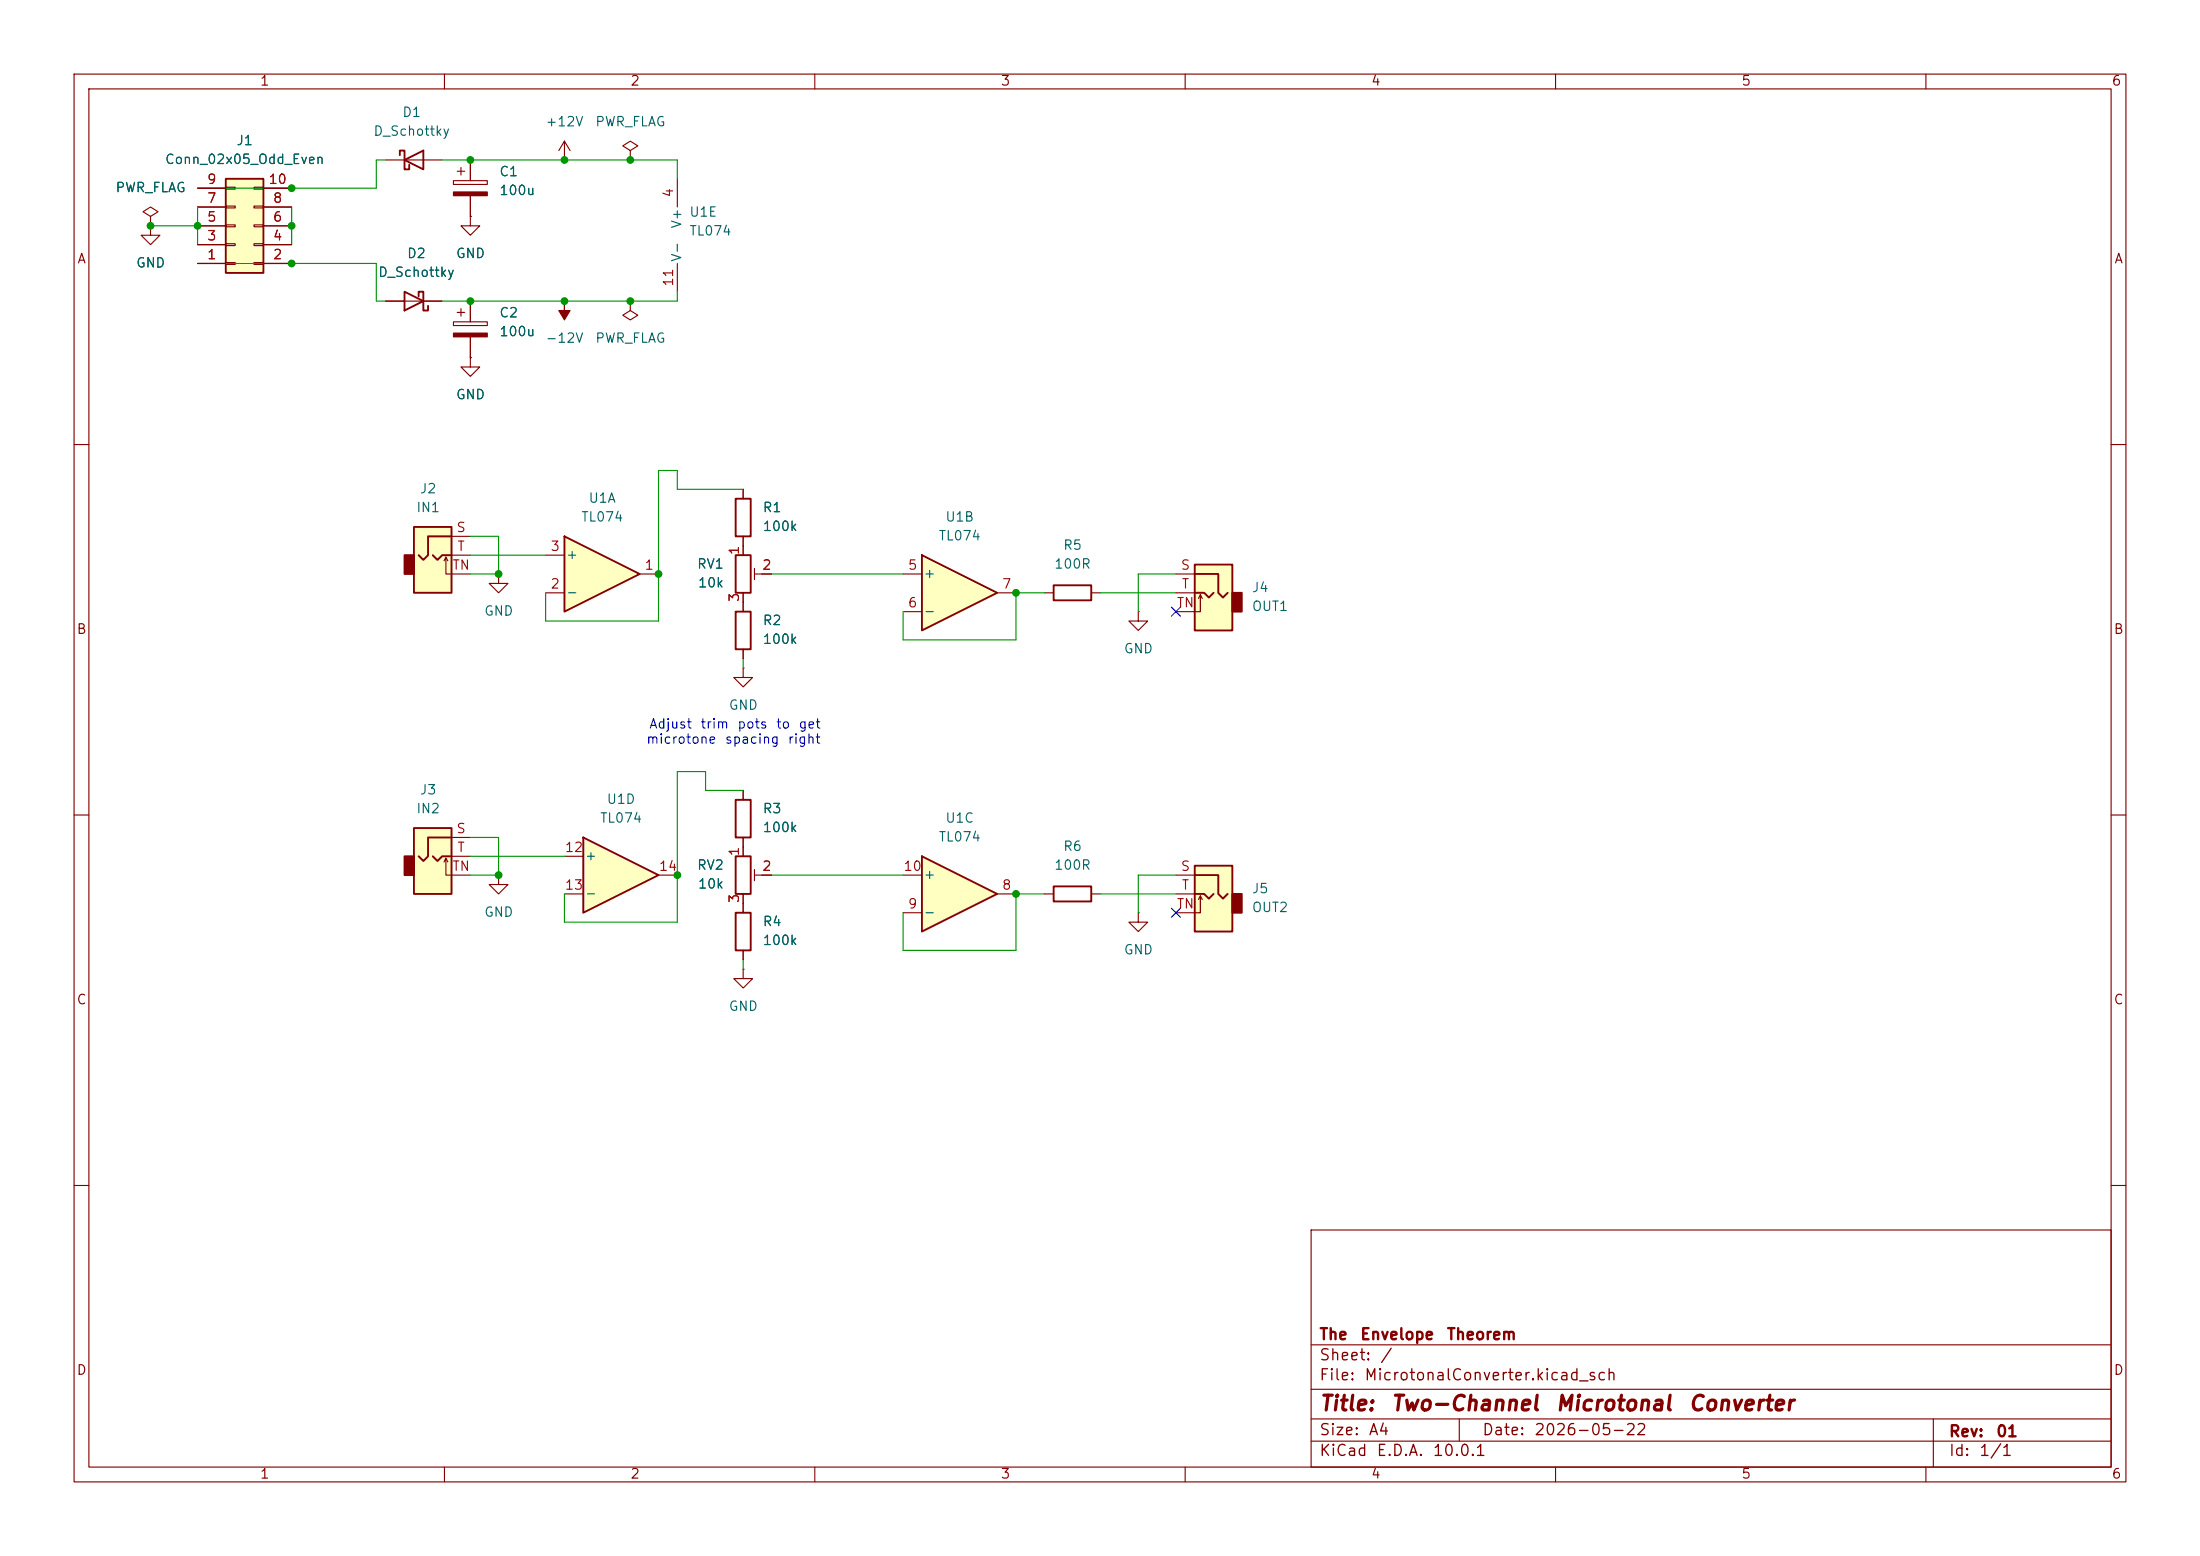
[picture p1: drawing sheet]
<svg xmlns="http://www.w3.org/2000/svg" width="297mm" height="210mm" viewBox="0 0 297 210" stroke-linecap="round" stroke-linejoin="round" font-family="sans-serif">
<g fill="none" stroke="#840000" stroke-width=".15">
<path d="M10 10h277v190h-277zM12 12h273v186h-273zM60 10v2M110 10v2M160 10v2M210 10v2M260 10v2M91.4 24.1v3.8M91.4 35.6v3.8M10 60h2M285 60h2M10 110h2"/>
<path d="M285 110h2M10 160h2M177 166h108v32h-108zM285 160h2M60 198v2M110 198v2M160 198v2M177 194.5h108M177 191.5h108M177 187.5h108M177 181.5h108M197 191.5v3"/>
<path d="M210 198v2M260 198v2M261 191.5v6.5"/>
</g>
<path d="M55.9 71.1h5.1v8.9h-5.1z" fill="#ffffc2"/>
<path d="M54.6 74.9h1.3v2.6h-1.3z" fill="#840000" stroke="#840000" stroke-width=".25"/>
<path d="M55.9 71.1h5.1v8.9h-5.1zM58.4 74.9l.7 .7 .6-.7h1.3M61 72.4h-3.2v2.5l-.7 .7-.6-.7" fill="none" stroke="#840000" stroke-width=".25"/>
<g fill="none" stroke="#840000" stroke-width=".15">
<path d="M76.2 19.1l-.8 1.2M76.2 19.1l.8 1.2M76.2 19.1v2.5M76.2 21.6h.1M85.1 20.3l1-.6-1-.6-1 .6 1 .6v1.3M85.1 21.6h.1M59.9 75.7l.3-.5v2.3h3.3M60.2 75.2l.3 .5M61 72.4h2.5M61 74.9h2.5M100.3 90.2v1.2h1.3l-1.3 1.3-1.2-1.3h1.2M100.3 90.2h.1"/>
<path d="M67.3 118.1v1.3h1.3l-1.3 1.3-1.3-1.3h1.3M67.3 118.1h.1"/>
</g>
<path d="M55.9 111.8h5.1v8.9h-5.1z" fill="#ffffc2"/>
<path d="M54.6 115.6h1.3v2.5h-1.3z" fill="#840000" stroke="#840000" stroke-width=".25"/>
<path d="M99.3 67.3h2v5.1h-2zM99.3 74.9h2v5.1h-2zM99.3 82.6h2v5h-2zM55.9 111.8h5.1v8.9h-5.1zM58.4 115.6l.7 .6 .6-.6h1.3M61 113h-3.2v2.6l-.7 .6-.6-.6M99.3 108h2v5h-2z" fill="none" stroke="#840000" stroke-width=".25"/>
<g fill="none" stroke="#840000" stroke-width=".15">
<path d="M61.2 24.4h4.6v.5h-4.6zM61.7 23.1h1M62.2 22.6v1M63.5 29.2v1.3h1.3l-1.3 1.3-1.3-1.3h1.3M63.5 29.2h.1M63.5 21.6v2.8M63.5 26.4v2.8M85.1 40.6v1.3l-1 .6 1 .7 1-.7-1-.6M85.1 40.6h.1M100.3 66v1.3M100.3 72.4v2.5M101.9 76.7v1.5"/>
<path d="M101.9 77.5h2.2M100.3 80v2.6M100.3 87.6v1.3M59.9 116.3l.3-.5v2.3h3.3M60.2 115.8l.3 .5M61 113h2.5M61 115.6h2.5M100.3 106.7v1.3M100.3 113v1.3"/>
</g>
<path d="M61.2 25.9h4.6v.5h-4.6z" fill="#840000" stroke="#840000" stroke-width=".15"/>
<path d="M78.7 113l10.2 5.1-10.2 5.1z" fill="#ffffc2"/>
<path d="M78.7 113l10.2 5.1-10.2 5.1z" fill="none" stroke="#840000" stroke-width=".25"/>
<path d="M76.2 115.6h2.5M88.9 118.1h2.5M76.2 120.7h2.5" fill="none" stroke="#840000" stroke-width=".15"/>
<path d="M76.2 72.4l10.2 5.1-10.2 5.1z" fill="#ffffc2"/>
<path d="M76.2 72.4l10.2 5.1-10.2 5.1zM99.3 115.6h2v5.1h-2zM99.3 123.2h2v5.1h-2z" fill="none" stroke="#840000" stroke-width=".25"/>
<g fill="none" stroke="#840000" stroke-width=".15">
<path d="M61.2 43.4h4.6v.5h-4.6zM61.7 42.2h1M62.2 41.7v1M63.5 48.3v1.2h1.3l-1.3 1.3-1.3-1.3h1.3M63.5 48.3h.1M63.5 40.6v2.8M63.5 45.5v2.8M76.2 40.6h.1M67.3 77.5v1.2h1.3l-1.3 1.3-1.3-1.3h1.3M67.3 77.5h.1M73.7 74.9h2.5M86.4 77.5h2.5"/>
<path d="M73.7 80h2.5M100.3 114.3v1.3M101.9 117.3v1.6M101.9 118.1h2.2M100.3 130.8v1.3h1.3l-1.3 1.3-1.2-1.3h1.2M100.3 130.8h.1M100.3 120.7v2.5M100.3 128.3v1.2"/>
</g>
<g fill="#840000" stroke="#840000" stroke-width=".15">
<path d="M61.2 45h4.6v.5h-4.6z"/>
<path d="M76.2 40.6v1.3h.8l-.8 1.3-.8-1.3h.8z"/>
</g>
<path d="M124.5 74.9l10.1 5.1-10.1 5.1z" fill="#ffffc2"/>
<path d="M124.5 74.9l10.1 5.1-10.1 5.1z" fill="none" stroke="#840000" stroke-width=".25"/>
<path d="M121.9 77.5h2.6M121.9 82.6h2.6M134.6 80h2.6" fill="none" stroke="#840000" stroke-width=".15"/>
<path d="M124.5 115.6l10.1 5.1-10.1 5z" fill="#ffffc2"/>
<path d="M124.5 115.6l10.1 5.1-10.1 5z" fill="none" stroke="#840000" stroke-width=".25"/>
<path d="M153.7 82.6v1.2h1.2l-1.2 1.3-1.3-1.3h1.3M153.7 82.6h.1M121.9 118.1h2.6M121.9 123.2h2.6M134.6 120.7h2.6" fill="none" stroke="#840000" stroke-width=".15"/>
<path d="M161.3 76.2h5.1v8.9h-5.1z" fill="#ffffc2"/>
<path d="M166.4 80h1.2v2.6h-1.2z" fill="#840000" stroke="#840000" stroke-width=".25"/>
<path d="M142.2 79h5.1v2h-5.1zM161.3 76.2h5.1v8.9h-5.1zM161.3 77.5h3.2v2.5l.6 .6 .6-.6M161.3 80h1.3l.6 .6 .6-.6M142.2 119.6h5.1v2.1h-5.1z" fill="none" stroke="#840000" stroke-width=".25"/>
<path d="M20.3 29.2l1-.6-1-.7-1 .7 1 .6v1.3M20.3 30.5h.1M158.7 77.5h2.6M141 80h1.2M147.3 80h1.3M158.7 80h2.6M162.1 80.3l-.3 .5M162.3 80.8l-.2-.5v2.3h-3.4M141 120.7h1.2M147.3 120.7h1.3M153.7 123.2v1.3h1.2l-1.2 1.2-1.3-1.2h1.3M153.7 123.2h.1" fill="none" stroke="#840000" stroke-width=".15"/>
<path d="M161.3 116.8h5.1v8.9h-5.1z" fill="#ffffc2"/>
<path d="M166.4 120.7h1.2v2.5h-1.2z" fill="#840000" stroke="#840000" stroke-width=".25"/>
<path d="M161.3 116.8h5.1v8.9h-5.1zM161.3 118.1h3.2v2.6l.6 .6 .6-.6M161.3 120.7h1.3l.6 .6 .6-.6" fill="none" stroke="#840000" stroke-width=".25"/>
<path d="M158.7 118.1h2.6M158.7 120.7h2.6M162.1 120.9l-.3 .5M162.3 121.4l-.2-.5v2.3h-3.4" fill="none" stroke="#840000" stroke-width=".15"/>
<path d="M30.5 24.1h5.1v12.7h-5.1z" fill="#ffffc2"/>
<path d="M30.5 24.1h5.1v12.7h-5.1zM54 21v-.7h.6v2.6h.6v-.7M54.6 21.6l2.5-1.3v2.6zM54.6 39.4l2.5 1.2-2.5 1.3zM56.5 40v-.6h.6v2.5h.7v-.6" fill="none" stroke="#840000" stroke-width=".25"/>
<g fill="none" stroke="#840000" stroke-width=".15">
<path d="M20.3 30.5v1.3h1.3l-1.3 1.2-1.3-1.2h1.3M20.3 30.5h.1M26.7 35.6h3.8M26.7 33h3.8M26.7 30.5h3.8M26.7 27.9h3.8M26.7 25.4h3.8M30.5 35.4h1.2v.3h-1.2zM30.5 32.9h1.2v.2h-1.2zM30.5 30.4h1.2v.2h-1.2zM30.5 27.8h1.2v.3h-1.2zM30.5 25.3h1.2v.2h-1.2z"/>
<path d="M34.3 35.4h1.3v.3h-1.3zM34.3 32.9h1.3v.2h-1.3zM34.3 30.4h1.3v.2h-1.3zM34.3 27.8h1.3v.3h-1.3zM34.3 25.3h1.3v.2h-1.3zM35.6 35.6h3.8M35.6 33h3.8M35.6 30.5h3.8M35.6 27.9h3.8M35.6 25.4h3.8M52.1 21.6h7.6M63.5 29.2h.1"/>
<path d="M63.5 21.6v2.8M63.5 26.4v2.8M52.1 40.6h7.6M63.5 48.3h.1M63.5 40.6v2.8M63.5 45.5v2.8M100.3 66v1.3M100.3 72.4v2.5M102.9 77.5h1.2M100.3 80v2.6M100.3 87.6v1.3M100.3 106.7v1.3"/>
<path d="M100.3 113v2.6M102.9 118.1h1.2M100.3 120.7v2.5M100.3 128.3v1.2"/>
</g>
<g fill="none" stroke="#009600" stroke-width=".15">
<path d="M20.3 30.5h6.4M26.7 35.6h24.1v5h1.3M26.7 27.9v5.1M39.4 27.9v5.1M52.1 21.6h-1.3v3.8h-24.1M59.7 21.6h31.7v2.5M91.4 39.4v1.2h-31.7M63.5 72.4h3.8v5.1h-3.8M63.5 74.9h10.2M100.3 66h-8.9v-2.5h-2.5v20.3h-15.2v-3.8M104.1 77.5h17.8M158.7 77.5h-5v5.1"/>
<path d="M100.3 88.9v1.3M141 80h-3.8v6.4h-15.3v-3.8M148.6 80h10.1M63.5 113h3.8v5.1h-3.8M63.5 115.6h12.7M100.3 106.7h-5.1v-2.6h-3.8v20.4h-15.2v-3.8M104.1 118.1h17.8M158.7 118.1h-5v5.1M100.3 129.5v1.3M141 120.7h-3.8v7.6h-15.3v-5.1M148.6 120.7h10.1"/>
</g>
<path d="M158.1 81.9l1.3 1.3M159.4 81.9l-1.3 1.3M158.1 122.6l1.3 1.2M159.4 122.6l-1.3 1.2" fill="none" stroke="#000084" stroke-width=".15"/>
<g fill="#009600" stroke="#009600" stroke-width=".14">
<circle cx="88.9" cy="77.5" r=".46"/>
<circle cx="76.2" cy="21.6" r=".46"/>
<circle cx="63.5" cy="21.6" r=".46"/>
<circle cx="76.2" cy="40.6" r=".46"/>
<circle cx="85.1" cy="40.6" r=".46"/>
<circle cx="63.5" cy="40.6" r=".46"/>
<circle cx="85.1" cy="21.6" r=".46"/>
<circle cx="91.4" cy="118.1" r=".46"/>
<circle cx="67.3" cy="118.1" r=".46"/>
<circle cx="67.3" cy="77.5" r=".46"/>
<circle cx="137.2" cy="80" r=".46"/>
<circle cx="137.2" cy="120.7" r=".46"/>
<circle cx="39.4" cy="30.5" r=".46"/>
<circle cx="39.4" cy="25.4" r=".46"/>
<circle cx="39.4" cy="35.6" r=".46"/>
<circle cx="26.7" cy="30.5" r=".46"/>
<circle cx="20.3" cy="30.5" r=".46"/>
</g>
<g font-size="2" fill="#840000">
<text x="178" y="190.9">Title:</text>
<text x="187.7" y="190.9">Two-Channel</text>
<text x="209.9" y="190.9">Microtonal</text>
<text x="227.8" y="190.9">Converter</text>
</g>
<g font-size="1.5" fill="#840000">
<text x="178" y="184">Sheet:</text>
<text x="178" y="181.2">The</text>
<text x="183.5" y="181.2">Envelope</text>
<text x="186.2" y="184">/</text>
<text x="195.2" y="181.2">Theorem</text>
<text x="178" y="186.7">File:</text>
<text x="184.1" y="186.7">MicrotonalConverter.kicad_sch</text>
<text x="178" y="196.9">KiCad</text>
<text x="178" y="194.1">Size:</text>
<text x="184.7" y="194.1">A4</text>
<text x="185.7" y="196.9">E.D.A.</text>
<text x="193.3" y="196.9">10.0.1</text>
<text x="200" y="194.1">Date:</text>
<text x="207" y="194.1">2026-05-22</text>
<text x="263" y="194.3">Rev:</text>
<text x="263" y="196.9">Id:</text>
<text x="267.1" y="196.9">1/1</text>
<text x="269.4" y="194.3">01</text>
</g>
<g font-size="1.3" fill="#840000">
<text x="35" y="11.9">1</text>
<text x="85" y="11.9">2</text>
<text x="135" y="11.9">3</text>
<text x="185" y="11.9">4</text>
<text x="235" y="11.9">5</text>
<text x="285" y="11.9">6</text>
<text x="10.3" y="35.9">A</text>
<text x="285.3" y="35.9">A</text>
<text x="10.3" y="85.9">B</text>
<text x="285.3" y="85.9">B</text>
<text x="10.3" y="135.9">C</text>
<text x="285.3" y="135.9">C</text>
<text x="10.3" y="185.9">D</text>
<text x="285.3" y="185.9">D</text>
<text x="35" y="199.9">1</text>
<text x="85" y="199.9">2</text>
<text x="135" y="199.9">3</text>
<text x="185" y="199.9">4</text>
<text x="235" y="199.9">5</text>
<text x="285" y="199.9">6</text>
</g>
<g font-size="1.3" fill="#006464">
<text x="54.2" y="16.1">D1</text>
<text x="73.6" y="17.4">+12V</text>
<text x="80.3" y="17.4">PWR_FLAG</text>
<text x="22.2" y="22.5">Conn_02x05_Odd_Even</text>
<text x="31.8" y="19.9">J1</text>
<text x="50.3" y="18.6">D_Schottky</text>
<text x="15.5" y="26.3">PWR_FLAG</text>
<text x="67.3" y="24.1">C1</text>
<text x="67.3" y="26.6">100u</text>
<text x="93" y="29.6">U1E</text>
<text x="54.9" y="35.2">D2</text>
<text x="61.5" y="35.2">GND</text>
<text x="92.3" y="35.4" transform="rotate(-90 92.3 35.4)">V-</text>
<text x="92.3" y="30.9" transform="rotate(-90 92.3 30.9)">V+</text>
<text x="93" y="32.1">TL074</text>
<text x="18.3" y="36.4">GND</text>
<text x="51" y="37.7">D_Schottky</text>
<text x="67.3" y="43.2">C2</text>
<text x="67.3" y="45.7">100u</text>
<text x="73.6" y="46.6">-12V</text>
<text x="80.3" y="46.6">PWR_FLAG</text>
<text x="61.5" y="54.2">GND</text>
<text x="56.1" y="69.4">IN1</text>
<text x="56.6" y="66.9">J2</text>
<text x="78.4" y="70.7">TL074</text>
<text x="79.4" y="68.2">U1A</text>
<text x="102.9" y="69.4">R1</text>
<text x="102.9" y="72">100k</text>
<text x="127.5" y="70.7">U1B</text>
<text x="76.3" y="75.8">+</text>
<text x="94" y="77.1">RV1</text>
<text x="126.6" y="73.3">TL074</text>
<text x="142.2" y="77.1">100R</text>
<text x="143.4" y="74.5">R5</text>
<text x="65.3" y="83.4">GND</text>
<text x="76.3" y="80.9">-</text>
<text x="94.1" y="79.6">10k</text>
<text x="124.6" y="78.3">+</text>
<text x="124.6" y="83.4">-</text>
<text x="168.9" y="80.2">J4</text>
<text x="168.9" y="82.8">OUT1</text>
<text x="102.9" y="84.7">R2</text>
<text x="102.9" y="87.2">100k</text>
<text x="151.6" y="88.5">GND</text>
<text x="98.3" y="96.1">GND</text>
<text x="56.6" y="107.5">J3</text>
<text x="56.1" y="110.1">IN2</text>
<text x="80.9" y="111.4">TL074</text>
<text x="81.8" y="108.8">U1D</text>
<text x="102.9" y="110.1">R3</text>
<text x="102.9" y="112.6">100k</text>
<text x="126.6" y="113.9">TL074</text>
<text x="127.5" y="111.4">U1C</text>
<text x="78.9" y="116.4">+</text>
<text x="94" y="117.7">RV2</text>
<text x="124.6" y="119">+</text>
<text x="142.2" y="117.7">100R</text>
<text x="143.4" y="115.2">R6</text>
<text x="65.3" y="124.1">GND</text>
<text x="78.9" y="121.5">-</text>
<text x="94.1" y="120.2">10k</text>
<text x="102.9" y="125.3">R4</text>
<text x="124.6" y="124.1">-</text>
<text x="168.9" y="120.9">J5</text>
<text x="168.9" y="123.4">OUT2</text>
<text x="102.9" y="127.9">100k</text>
<text x="151.6" y="129.1">GND</text>
<text x="98.3" y="136.8">GND</text>
</g>
<g font-size="1.3" fill="#a90000">
<text x="27.9" y="27.7">7</text>
<text x="27.9" y="25.1">9</text>
<text x="36.2" y="25.1">10</text>
<text x="36.8" y="27.7">8</text>
<text x="91.2" y="26.7" transform="rotate(-90 91.2 26.7)">4</text>
<text x="27.9" y="35.3">1</text>
<text x="27.9" y="32.8">3</text>
<text x="27.9" y="30.2">5</text>
<text x="36.8" y="35.3">2</text>
<text x="36.8" y="32.8">4</text>
<text x="36.8" y="30.2">6</text>
<text x="91.2" y="38.8" transform="rotate(-90 91.2 38.8)">11</text>
<text x="61" y="77.2">TN</text>
<text x="61.5" y="72.1">S</text>
<text x="61.6" y="74.7">T</text>
<text x="74.2" y="74.7">3</text>
<text x="86.9" y="77.2">1</text>
<text x="100.1" y="75" transform="rotate(-90 100.1 75)">1</text>
<text x="102.8" y="77.2">2</text>
<text x="122.5" y="77.2">5</text>
<text x="159.3" y="77.2">S</text>
<text x="74.2" y="79.8">2</text>
<text x="100.1" y="81.4" transform="rotate(-90 100.1 81.4)">3</text>
<text x="122.5" y="82.3">6</text>
<text x="135.2" y="79.8">7</text>
<text x="158.8" y="82.3">TN</text>
<text x="159.4" y="79.8">T</text>
<text x="61.5" y="112.8">S</text>
<text x="61" y="117.9">TN</text>
<text x="61.6" y="115.3">T</text>
<text x="76.2" y="115.3">12</text>
<text x="88.9" y="117.9">14</text>
<text x="100.1" y="115.6" transform="rotate(-90 100.1 115.6)">1</text>
<text x="102.8" y="117.9">2</text>
<text x="121.9" y="117.9">10</text>
<text x="159.3" y="117.9">S</text>
<text x="76.2" y="120.4">13</text>
<text x="100.1" y="122" transform="rotate(-90 100.1 122)">3</text>
<text x="122.5" y="122.9">9</text>
<text x="135.2" y="120.4">8</text>
<text x="158.8" y="122.9">TN</text>
<text x="159.4" y="120.4">T</text>
</g>
<g font-size="1.3" fill="#0000c2">
<text x="87.2" y="100.7">microtone</text>
<text x="87.5" y="98.7">Adjust</text>
<text x="94.5" y="98.7">trim</text>
<text x="97.8" y="100.7">spacing</text>
<text x="99.4" y="98.7">pots</text>
<text x="104.7" y="98.7">to</text>
<text x="106.2" y="100.7">right</text>
<text x="107.7" y="98.7">get</text>
</g>
</svg>
